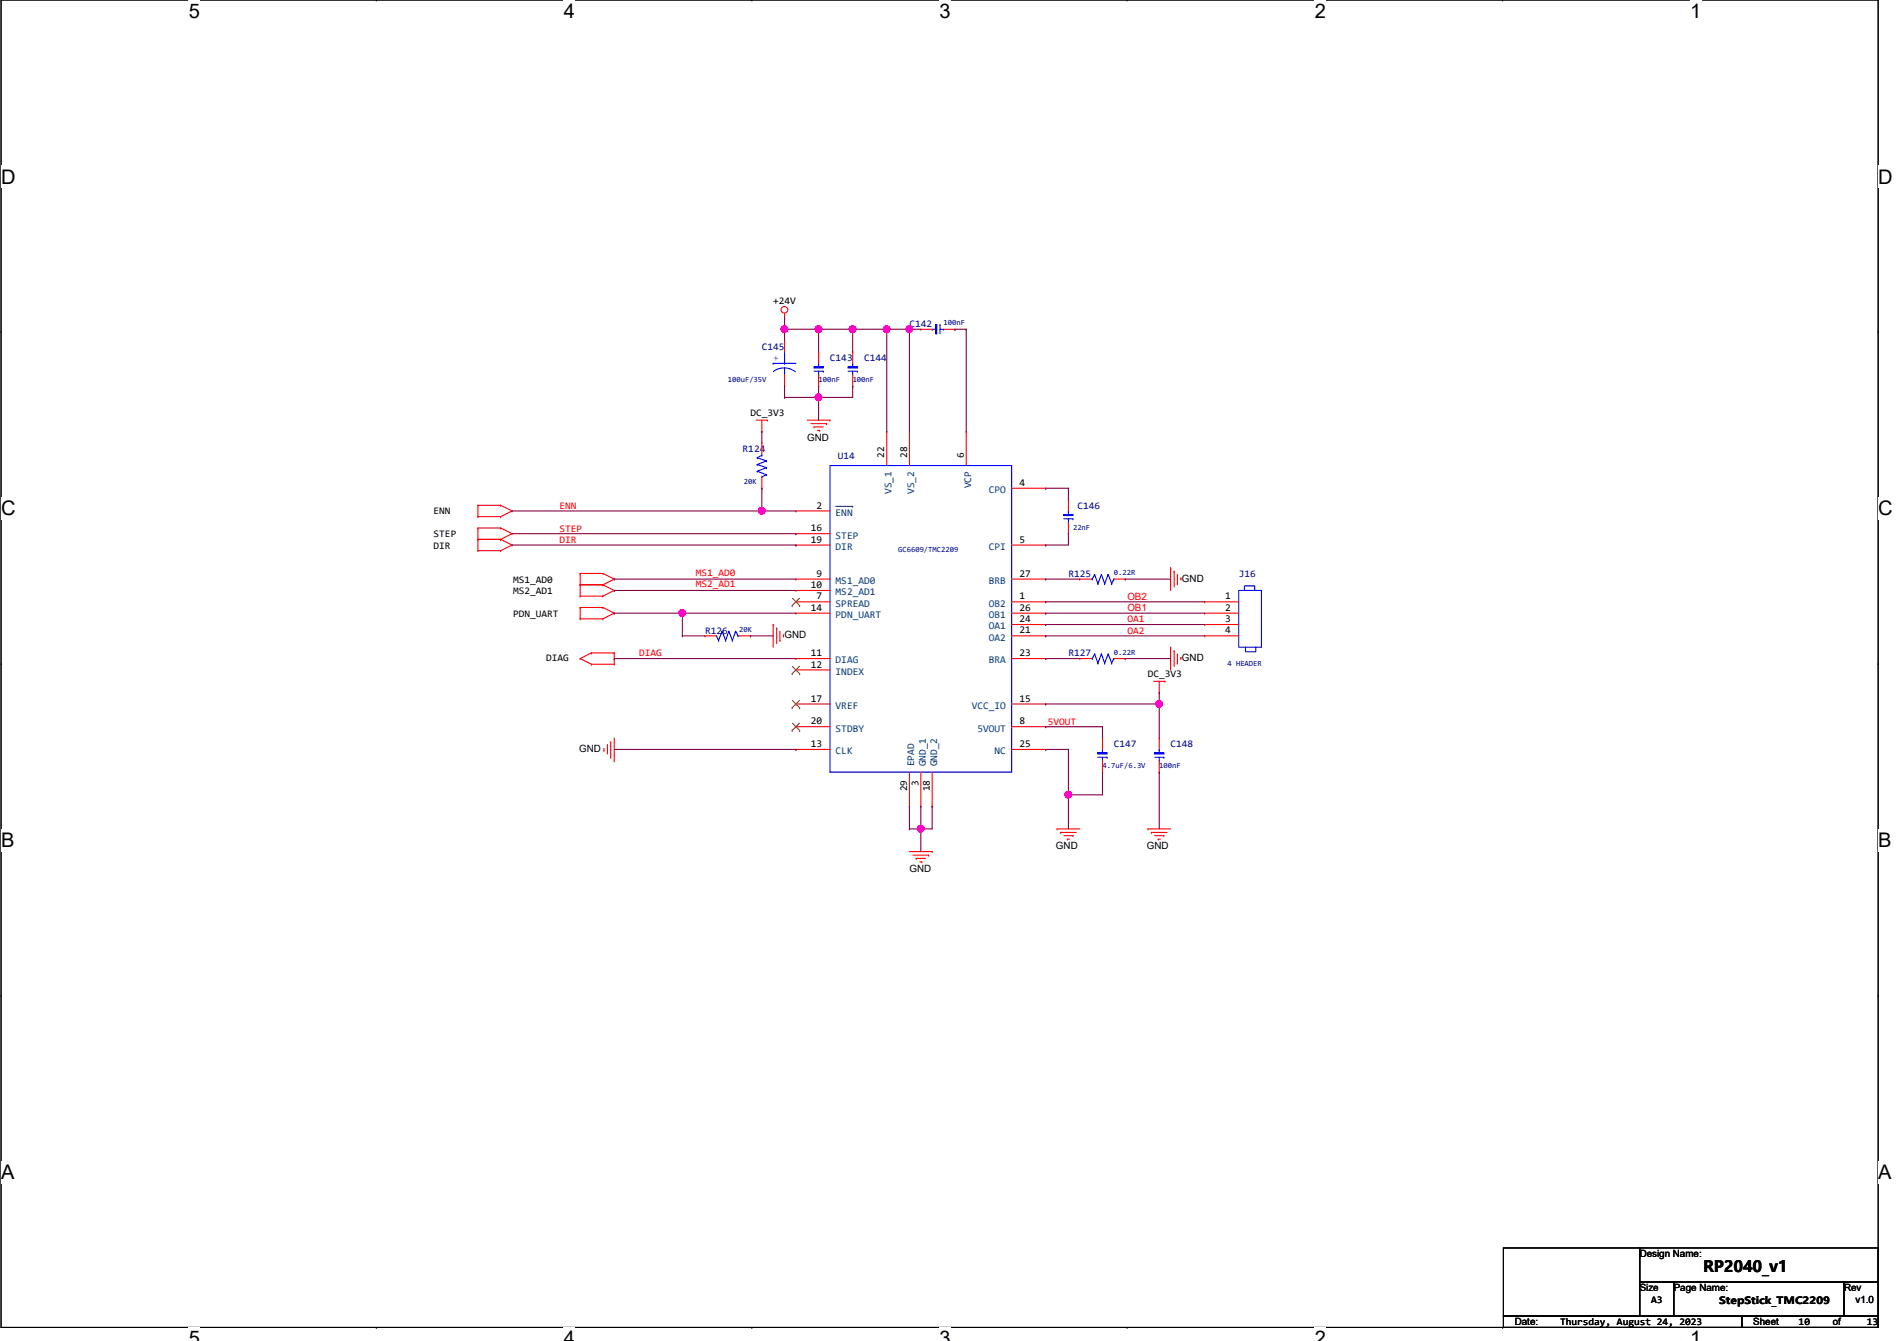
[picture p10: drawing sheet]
<svg xmlns="http://www.w3.org/2000/svg" width="297mm" height="210mm" viewBox="0 0 297 210" stroke-linecap="round" stroke-linejoin="round" font-family="sans-serif">
<path d="M.2 0h293.9v207.9h-293.9z" fill="none" stroke="#000" stroke-width=".17"/>
<g fill="#fff">
<path d="M29.5 0h1.8v3.5h-1.8z"/>
<path d="M29.5 207.9h1.8v2h-1.8z"/>
</g>
<path d="M58.9 0h.1M58.9 207.9h.1" fill="none" stroke="#000" stroke-width=".17"/>
<g fill="#fff">
<path d="M88.3 0h1.7v3.5h-1.7z"/>
<path d="M88.3 207.9h1.7v2h-1.7z"/>
</g>
<path d="M117.7 0h.1M117.7 207.9h.1" fill="none" stroke="#000" stroke-width=".17"/>
<g fill="#fff">
<path d="M147.1 0h1.7v3.5h-1.7z"/>
<path d="M147.1 207.9h1.7v2h-1.7z"/>
</g>
<path d="M176.5 0h.1M176.5 207.9h.1" fill="none" stroke="#000" stroke-width=".17"/>
<g fill="#fff">
<path d="M205.9 0h1.7v3.5h-1.7z"/>
<path d="M205.9 207.9h1.7v2h-1.7z"/>
</g>
<path d="M235.3 0h.1M235.3 207.9h.1" fill="none" stroke="#000" stroke-width=".17"/>
<g fill="#fff">
<path d="M264.7 0h1.7v3.5h-1.7z"/>
<path d="M264.7 207.9h1.7v2h-1.7z"/>
<path d="M.2 26h2.2v3.4h-2.2z"/>
<path d="M294.1 26h2.2v3.4h-2.2z"/>
<path d="M.2 77.9h2.2v3.5h-2.2z"/>
<path d="M294.1 77.9h2.2v3.5h-2.2z"/>
</g>
<path d="M.2 51.9h.1M294.1 51.9h.1" fill="none" stroke="#000" stroke-width=".17"/>
<g fill="#fff">
<path d="M.2 129.9h2v3.4h-2z"/>
<path d="M294.1 129.9h2.1v3.4h-2.1z"/>
</g>
<path d="M.2 103.9h.1M294.1 103.9h.1" fill="none" stroke="#000" stroke-width=".17"/>
<path d="M.2 103.9h.1M294.1 103.9h.1" fill="none" stroke="#000" stroke-width=".16"/>
<g fill="#fff">
<path d="M.2 181.8h2v3.5h-2z"/>
<path d="M294.1 181.8h2.1v3.5h-2.1z"/>
</g>
<path d="M.2 155.9h.1M294.1 155.9h.1M235.4 195.4h21.3v10.7h-21.3zM256.7 195.4h37.4v5.3h-37.4zM235.4 206.1h37.4v1.8h-37.4zM256.7 200.7h5.4v5.4h-5.4zM262.1 200.7h26.7v5.4h-26.7zM272.8 206.1h21.3v1.8h-21.3zM288.8 200.7h5.3v5.4h-5.3z" fill="none" stroke="#000" stroke-width=".17"/>
<g fill="none" stroke="#f00" stroke-width=".17">
<path d="M122.8 49.8h.1M122.8 49.1v.7M74.8 79.1h.1M74.8 79.1h3.6M74.8 79.1v1.8M78.4 79.1h.1M78.4 79.1l1.8 .9M118.4 65.8h1.8M119.3 67.6h.1M119.3 65.8v1.8M120.2 65.8h.1M126.4 65.8h3.6"/>
<path d="M127 66.3h2.4M127.5 66.8h.1M127.5 66.8h1.4M128 67.4h.4M128.4 67.4h.1M129.4 66.3h.1M130 65.8h.1M74.8 80.9h.1M74.8 84.5h.1M74.8 82.7h.1M74.8 86.2h.1M74.8 80.9h3.6"/>
<path d="M74.8 82.7v3.5M74.8 82.7h3.6M74.8 84.5h3.6M74.8 86.2h3.6M78.4 80.9h.1M78.4 82.7h.1M78.4 84.5h.1M78.4 86.2h.1M78.4 82.7l1.8 .9M78.4 84.5l1.8 .8M80.2 80h.1M80.2 83.6h.1"/>
<path d="M80.2 85.3h.1M80.2 80l-1.8 .9M80.2 83.6l-1.8 .9M80.2 85.3l-1.8 .9M90.8 96.9h.1M90.8 95.1h.1M90.8 91.6h.1M90.8 89.8h.1M90.8 93.3h.1M90.8 95.1h3.6M90.8 96.9h3.6M90.8 89.8v3.5"/>
<path d="M90.8 95.1v1.8M90.8 89.8h3.6M90.8 91.6h3.6M90.8 93.3h3.6M94.4 95.1h.1M94.4 96.9h.1M94.4 89.8h.1M94.4 91.6h.1M94.4 93.3h.1M94.4 95.1l1.8 .9M94.4 89.8l1.8 .9M94.4 91.6l1.8 .9"/>
<path d="M96.2 96h.1M96.2 90.7h.1M96.2 92.5h.1M96.2 96l-1.8 .9M96.2 90.7l-1.8 .9M96.2 92.5l-1.8 .8M121.1 97.8h.1M121.1 97.8v3.5M121.6 98.3h.1M121.6 98.3v2.5M122.1 98.8v1.5M122.7 99.4h.1"/>
<path d="M122.7 99.4v.3M183.3 88.9h.1M183.3 88.9v3.6M183.9 89.5h.1M183.9 89.5v2.4M184.4 91.4h.1M184.4 90v1.4M184.9 90.5h.1M184.9 90.5v.3M90.8 103.1h.1M90.8 103.1l1.8 .9M92.6 102.2h.1"/>
<path d="M92.6 104h.1M92.6 102.2h3.6M92.6 102.2l-1.8 .9M92.6 104h3.6M94.6 117.5h.1M94.6 117.2v.3M95.1 116.6h.1M95.1 116.6v1.5M95.6 118.6h.1M95.6 116.1v2.5M96.2 104h.1M96.2 102.2h.1"/>
<path d="M96.2 119.1h.1M96.2 102.2v1.8M96.2 115.6v3.5M122.1 100.3h.1M169.1 103.1h.1M169.1 103.1h1.8M174.4 103.1h1.8M176.2 103.1h.1M180.6 106.7h1.8M181.5 108.5h.1M181.5 106.7v1.8M182.4 106.7h.1"/>
<path d="M183.3 101.3h.1M183.3 101.3v3.6M183.9 101.9h.1M183.9 101.9v2.5M184.4 103.8h.1M184.4 102.4v1.4M184.9 103h.1M184.9 103v.3M142.4 133.3h3.6M143 133.9h2.4M143.5 134.4h.1M143.5 134.4h1.4"/>
<path d="M144 135h.4M144.4 135h.1M145.4 133.9h.1M146 133.3h.1M165.5 129.8h.1M165.5 129.8h3.6M166.1 130.3h.1M166.1 130.3h2.4M166.6 130.9h1.4M167.1 131.4h.1M167.1 131.4h.4M168 130.9h.1"/>
<path d="M179.7 129.8h.1M179.7 129.8h3.6M180.3 130.3h.1M180.3 130.3h2.4M180.8 130.9h1.4M181.4 131.4h.1M181.4 131.4h.3M182.2 130.9h.1"/>
<circle cx="122.8" cy="48.5" r=".52"/>
</g>
<g fill="none" stroke="#00f" stroke-width=".17">
<path d="M127.5 58.1h1.4M128.2 58.7h.1M128.2 56.9h.1M128.2 56.9v.5M128.2 58.1v.6M128.9 58.1h.1M170.9 103.1h.1M171 103.1h.1M171.4 102.4h.1M171.4 102.4l-.4 .7M171.4 102.4l.5 1.4M171.9 103.8h.1"/>
<path d="M172.5 102.4h.1M172.5 102.4l-.6 1.4M172.5 102.4l.5 1.4M173 103.8h.1M173.5 102.4h.1M173.5 102.4l-.5 1.4M173.5 102.4l.6 1.4M174.1 103.8h.1M174.4 103.1h.1M174.4 103.1l-.3 .7"/>
</g>
<path d="M127.5 57.4h1.4v.2h-1.4z" fill-rule="evenodd" fill="#00f"/>
<g fill="none" stroke="#00f" stroke-width=".17">
<path d="M121.1 56.9h.1M121.1 56.9h3.5M122.8 58.7h.1M122.8 56.9h.1M122.8 57.6l-1.1 .2-.6 .4M122.8 57.6l.8 .1 .9 .5M122.8 55.1v1.8M122.8 57.6v1.1M127.5 57.4h1.4v.2h-1.4zM166.6 81.2h1.4M167.3 81.8h.1M167.3 80h.1"/>
<path d="M167.3 80v.6M167.3 81.2v.6M168 81.2h.1"/>
</g>
<path d="M122.8 53.3h.1M122.8 53.3v1.8M122.8 58.7v1.8M128.2 55.1h.1M128.2 55.1v1.8M128.2 58.7v1.8M122.8 60.5h.1M128.2 60.5h.1" fill="none" stroke="#f00" stroke-width=".17"/>
<path d="M166.6 80.6h1.4v.1h-1.4z" fill-rule="evenodd" fill="#00f"/>
<path d="M132.8 58.1h1.4M133.5 58.7h.1M133.5 56.9h.1M133.5 56.9v.5M133.5 58.1v.6M134.2 58.1h.1M166.6 80.6h1.4v.1h-1.4z" fill="none" stroke="#00f" stroke-width=".17"/>
<path d="M167.3 78.2h.1M167.3 78.2v1.8M167.3 83.6h.1M167.3 81.8v1.8" fill="none" stroke="#f00" stroke-width=".17"/>
<path d="M132.8 57.4h1.4v.2h-1.4z" fill-rule="evenodd" fill="#00f"/>
<g fill="none" stroke="#00f" stroke-width=".17">
<path d="M132.8 57.4h1.4v.2h-1.4zM146 51.6h.1M146 51.6h.5M147.2 50.8h.1M147.2 51.6h.5M147.2 50.8v1.5M147.7 51.6h.1M112.2 99.6h.1M112.2 99.6l.3 .7M113.1 98.8h.1M113.1 98.8l.5 1.5M113.1 98.8l-.6 1.5"/>
<path d="M114.1 98.8h.1M114.1 98.8l.6 1.5M114.1 98.8l-.5 1.5M115.2 98.8h.1M115.2 98.8l.4 .8M115.2 98.8l-.5 1.5M115.6 99.6h.1M170.9 90.7h.1M171 90.7h.1M171.4 90h.1M171.4 90l-.4 .7M171.4 90l.5 1.4"/>
<path d="M171.9 91.4h.1M172.5 90h.1M172.5 90l-.6 1.4M172.5 90l.5 1.4M173 91.4h.1M173.5 90h.1M173.5 90l-.5 1.4M173.5 90l.6 1.4M174.1 91.4h.1M174.4 90.7h.1M174.4 90.7l-.3 .7M194 92.5h3.5v8.8h-3.5z"/>
<path d="M194.9 92.5v-.8h1.6v.8M112.5 100.3h.1M113.6 100.3h.1M114.7 100.3h.1M195 101.3v.8h1.6v-.8"/>
</g>
<g fill="none" stroke="#f00" stroke-width=".17">
<path d="M133.5 55.1h.1M133.5 55.1v1.8M133.5 58.7v1.8M133.5 60.5h.1M110.4 99.6h.1M110.4 99.6h1.8M115.7 99.6h1.8M117.5 99.6h.1M169.1 90.7h.1M169.1 90.7h1.8M174.4 90.7h1.8M176.2 90.7h.1"/>
<path d="M188.6 94.2h.1M188.6 96h.1M188.6 97.8h.1M188.6 99.6h.1M188.6 99.6h5.4M188.6 94.2h5.4M188.6 96h5.4M188.6 97.8h5.4"/>
</g>
<path d="M146.5 50.8h.2v1.5h-.2z" fill-rule="evenodd" fill="#00f"/>
<path d="M146.5 50.8h.2v1.5h-.2zM180.8 118.6h1.4M181.5 119.1h.1M181.5 117.3h.1M181.5 117.3v.6M181.5 118.6v.5M182.2 118.6h.1" fill="none" stroke="#00f" stroke-width=".17"/>
<path d="M144.2 51.6h.1M144.2 51.6h1.8M147.7 51.6h1.8M149.5 51.6h.1" fill="none" stroke="#f00" stroke-width=".17"/>
<path d="M180.8 117.9h1.4v.2h-1.4z" fill-rule="evenodd" fill="#00f"/>
<path d="M130 72.9h28.4v48h-28.4zM171.9 118.6h1.5M172.6 119.1h.1M172.6 117.3h.1M172.6 117.3v.6M172.6 118.6v.5M173.4 118.6h.1M180.8 117.9h1.4v.2h-1.4z" fill="none" stroke="#00f" stroke-width=".17"/>
<g fill="none" stroke="#f00" stroke-width=".17">
<path d="M138.8 67.6h.1M138.8 67.6v5.3M142.4 67.6h.1M142.4 67.6v5.3M151.3 67.6h.1M151.3 67.6v5.3M158.4 76.5h5.3M163.7 76.5h.1M124.6 80h.1M124.6 94.2h.1M124.6 90.7h.1M124.6 92.5h.1"/>
<path d="M124.6 96h.1M124.6 83.6h.1M124.6 85.3h.1M124.6 94.2h5.4M124.6 80h5.4M124.6 85.3h5.4M124.6 90.7h5.4M124.6 92.5h5.4M124.6 96h5.4M124.6 83.6h5.4M158.4 94.2h5.3M158.4 85.3h5.3"/>
<path d="M158.4 90.7h5.3M158.4 96h5.3M158.4 99.6h5.3M158.4 97.8h5.3M163.7 94.2h.1M163.7 85.3h.1M163.7 99.6h.1M163.7 97.8h.1M163.7 96h.1M163.7 90.7h.1M124.6 103.1h.1M124.6 104.9h.1"/>
<path d="M124.6 117.3h.1M124.6 110.2h.1M124.6 113.8h.1M124.6 113.8h5.4M124.6 103.1h5.4M124.6 104.9h5.4M124.6 117.3h5.4M124.6 110.2h5.4M158.4 113.8h5.3M158.4 103.1h5.3M158.4 117.3h5.3M158.4 110.2h5.3"/>
<path d="M163.7 113.8h.1M163.7 110.2h.1M163.7 103.1h.1M163.7 117.3h.1M181.5 115.6h.1M181.5 115.6v1.7M181.5 119.1v1.8M142.4 126.2h.1M142.4 120.9v5.3M144.2 126.2h.1M144.2 120.9v5.3M146 126.2h.1"/>
<path d="M146 120.9v5.3M181.5 120.9h.1"/>
</g>
<path d="M130.8 79.3h2.7M133.5 79.3h.1" fill="none" stroke="#004080" stroke-width=".16"/>
<g fill="none" stroke="#804000" stroke-width=".16">
<path d="M124 94.8h.1M124.1 93.7l1.1 1.1M125.2 93.7l-1.2 1.1M125.2 94.8h.1M124 105.5h.1M124 110.8h.1M124 114.4h.1M124.1 104.4l1.1 1.1M124.1 109.7l1.1 1.1M124.1 113.2l1.1 1.2M125.2 104.4l-1.2 1.1M125.2 109.7l-1.2 1.1"/>
<path d="M125.2 113.2l-1.2 1.2M125.2 105.5h.1M125.2 110.8h.1M125.2 114.4h.1"/>
</g>
<path d="M171.9 117.9h1.5v.2h-1.5z" fill-rule="evenodd" fill="#00f"/>
<g fill="none" stroke="#00f" stroke-width=".17">
<path d="M118.6 71.7h.1M118.6 72.7h.1M118.6 73.8h.1M118.6 71.7l1.4 .5M118.6 72.7l1.4 .5M118.6 73.8l1.4 .5M119.3 74.7h.1M119.3 71.3h.1M119.3 71.3l-.7 .4M119.3 71.1v.2M120 72.2h.1M120 73.2h.1"/>
<path d="M120 74.3h.1M120 72.2l-1.4 .5M120 73.2l-1.4 .6M120 74.3l-.7 .4M171.9 117.9h1.5v.2h-1.5z"/>
</g>
<path d="M119.3 76.5h.1M119.3 69.3h.1M119.3 69.3v1.8M119.3 74.7v1.8M172.6 115.6h.1M172.6 115.6v1.7M172.6 119.1v1.8M172.6 120.9h.1" fill="none" stroke="#f00" stroke-width=".17"/>
<g fill="none" stroke="#800040" stroke-width=".17">
<path d="M142.4 51.6h.1M142.4 51.6h1.8M142.4 51.6v16M149.5 51.6h.1M149.5 51.6h1.8M151.3 51.6h.1M151.3 51.6v16M163.7 76.5h.1M163.7 76.5h3.6M167.3 76.5h.1M167.3 76.5v1.7M80.2 83.6h44.4"/>
<path d="M80.2 85.3h44.4M80.2 80h39.1M96.2 90.7h.1M96.2 92.5h.1M96.2 90.7h28.4M96.2 92.5h28.4M119.3 80h.1M124.6 83.6h.1M124.6 85.3h.1M163.7 97.8h.1M163.7 99.6h.1M163.7 96h.1"/>
<path d="M163.7 94.2h.1M163.7 85.3h.1M163.7 97.8h24.9M163.7 99.6h24.9M163.7 96h24.9M163.7 94.2h24.9M167.3 83.6h.1M167.3 83.6v1.7h-3.6M176.2 90.7h.1M176.2 90.7h7.1M96.2 103.1h.1M96.2 103.1h28.4"/>
<path d="M176.2 103.1h.1M176.2 103.1h7.1"/>
</g>
<circle cx="142.4" cy="51.5" r=".54" fill="#f0f"/>
<circle cx="142.4" cy="51.5" r=".54" fill="none" stroke="#f0f" stroke-width=".17"/>
<path d="M138.8 51.6h.1M138.8 51.6v16" fill="none" stroke="#800040" stroke-width=".17"/>
<circle cx="138.8" cy="51.5" r=".54" fill="#f0f"/>
<circle cx="138.8" cy="51.5" r=".54" fill="none" stroke="#f0f" stroke-width=".17"/>
<path d="M122.8 51.6h.1M122.8 51.6h5.4M128.2 51.6h.1M128.2 51.6v3.5M138.8 51.6h.1M138.8 51.6h3.6" fill="none" stroke="#800040" stroke-width=".17"/>
<circle cx="128.2" cy="51.5" r=".54" fill="#f0f"/>
<circle cx="128.2" cy="51.5" r=".54" fill="none" stroke="#f0f" stroke-width=".17"/>
<path d="M128.2 51.6h.1M128.2 51.6h5.3M133.5 51.6h.1M133.5 51.6v3.5" fill="none" stroke="#800040" stroke-width=".17"/>
<circle cx="133.5" cy="51.5" r=".54" fill="#f0f"/>
<circle cx="133.5" cy="51.5" r=".54" fill="none" stroke="#f0f" stroke-width=".17"/>
<path d="M133.5 51.6h.1M133.5 51.6h5.3M122.8 62.2h.1M122.8 60.5h.1M122.8 60.5v1.7M128.2 60.5h.1M128.2 62.2h.1M128.2 60.5v1.7M133.5 60.5h.1M133.5 60.5v1.7h-10.7" fill="none" stroke="#800040" stroke-width=".17"/>
<circle cx="128.2" cy="62.2" r=".54" fill="#f0f"/>
<circle cx="128.2" cy="62.2" r=".54" fill="none" stroke="#f0f" stroke-width=".17"/>
<path d="M122.8 51.6h.1M122.8 51.6v1.7" fill="none" stroke="#800040" stroke-width=".17"/>
<circle cx="122.8" cy="51.5" r=".54" fill="#f0f"/>
<circle cx="122.8" cy="51.5" r=".54" fill="none" stroke="#f0f" stroke-width=".17"/>
<path d="M122.8 49.8h.1M122.8 49.8v1.8M128.2 62.2h.1M128.2 62.2v3.6M144.2 126.2h.1M144.2 126.2v3.6" fill="none" stroke="#800040" stroke-width=".17"/>
<circle cx="144.2" cy="129.8" r=".54" fill="#f0f"/>
<circle cx="144.2" cy="129.8" r=".54" fill="none" stroke="#f0f" stroke-width=".17"/>
<g fill="none" stroke="#800040" stroke-width=".17">
<path d="M96.2 117.3h28.4M124.6 117.3h.1M163.7 117.3h.1M163.7 113.8h.1M163.7 117.3h3.6M163.7 113.8h8.9M167.3 117.3h.1M167.3 117.3v12.5M172.6 113.8h.1M172.6 113.8v1.8M142.4 126.2h.1M142.4 129.8h.1"/>
<path d="M142.4 126.2v3.6M144.2 129.8h.1M144.2 129.8v3.5M146 126.2h.1M146 126.2v3.6h-3.6M167.3 124.5h.1M172.6 120.9h.1M172.6 120.9v3.6h-5.3"/>
</g>
<circle cx="167.3" cy="124.4" r=".54" fill="#f0f"/>
<circle cx="167.3" cy="124.4" r=".54" fill="none" stroke="#f0f" stroke-width=".17"/>
<path d="M163.7 110.2h.1M163.7 110.2h17.8" fill="none" stroke="#800040" stroke-width=".17"/>
<circle cx="181.5" cy="110.2" r=".54" fill="#f0f"/>
<circle cx="181.5" cy="110.2" r=".54" fill="none" stroke="#f0f" stroke-width=".17"/>
<path d="M119.3 76.5h.1M119.3 76.5v3.5M163.7 90.7h.1M163.7 90.7h5.4M163.7 103.1h.1M163.7 103.1h5.4M181.5 110.2h.1M181.5 108.5h.1M181.5 108.5v7.1M181.5 120.9h.1M181.5 120.9v8.9" fill="none" stroke="#800040" stroke-width=".17"/>
<circle cx="119.3" cy="80" r=".54" fill="#f0f"/>
<circle cx="119.3" cy="80" r=".54" fill="none" stroke="#f0f" stroke-width=".17"/>
<path d="M119.3 67.6h.1M119.3 67.6v1.7M106.8 96h.1M106.8 96h17.8M119.3 80h.1M119.3 80h5.3" fill="none" stroke="#800040" stroke-width=".17"/>
<circle cx="106.8" cy="96" r=".54" fill="#f0f"/>
<circle cx="106.8" cy="96" r=".54" fill="none" stroke="#f0f" stroke-width=".17"/>
<path d="M96.2 96h.1M96.2 96h10.6M106.8 96h.1M106.8 99.6h.1M106.8 96v3.6M106.8 99.6h3.6M117.5 99.6h.1M117.5 99.6h3.6" fill="none" stroke="#800040" stroke-width=".17"/>
<circle cx="142.4" cy="51.5" r=".54" fill="#f0f"/>
<circle cx="142.4" cy="51.5" r=".54" fill="none" stroke="#f0f" stroke-width=".17"/>
<circle cx="138.8" cy="51.5" r=".54" fill="#f0f"/>
<circle cx="138.8" cy="51.5" r=".54" fill="none" stroke="#f0f" stroke-width=".17"/>
<circle cx="128.2" cy="51.5" r=".54" fill="#f0f"/>
<circle cx="128.2" cy="51.5" r=".54" fill="none" stroke="#f0f" stroke-width=".17"/>
<circle cx="133.5" cy="51.5" r=".54" fill="#f0f"/>
<circle cx="133.5" cy="51.5" r=".54" fill="none" stroke="#f0f" stroke-width=".17"/>
<circle cx="128.2" cy="62.2" r=".54" fill="#f0f"/>
<circle cx="128.2" cy="62.2" r=".54" fill="none" stroke="#f0f" stroke-width=".17"/>
<circle cx="122.8" cy="51.5" r=".54" fill="#f0f"/>
<circle cx="122.8" cy="51.5" r=".54" fill="none" stroke="#f0f" stroke-width=".17"/>
<circle cx="144.2" cy="129.8" r=".54" fill="#f0f"/>
<circle cx="144.2" cy="129.8" r=".54" fill="none" stroke="#f0f" stroke-width=".17"/>
<circle cx="167.3" cy="124.4" r=".54" fill="#f0f"/>
<circle cx="167.3" cy="124.4" r=".54" fill="none" stroke="#f0f" stroke-width=".17"/>
<circle cx="181.5" cy="110.2" r=".54" fill="#f0f"/>
<circle cx="181.5" cy="110.2" r=".54" fill="none" stroke="#f0f" stroke-width=".17"/>
<circle cx="119.3" cy="80" r=".54" fill="#f0f"/>
<circle cx="119.3" cy="80" r=".54" fill="none" stroke="#f0f" stroke-width=".17"/>
<circle cx="106.8" cy="96" r=".54" fill="#f0f"/>
<circle cx="106.8" cy="96" r=".54" fill="none" stroke="#f0f" stroke-width=".17"/>
<g font-size="3.1">
<text x="29.5" y="2.8">5</text>
<text x="88.3" y="2.8">4</text>
<text x="147.1" y="2.8">3</text>
<text x="205.9" y="2.8">2</text>
<text x="264.7" y="2.8">1</text>
<text x=".2" y="28.7">D</text>
<text x="294.1" y="28.7">D</text>
<text x=".2" y="80.7">C</text>
<text x="294.1" y="80.7">C</text>
<text x=".2" y="132.7">B</text>
<text x="294.1" y="132.7">B</text>
<text x=".2" y="184.6">A</text>
<text x="294.1" y="184.6">A</text>
<text x="29.5" y="210.7">5</text>
<text x="88.3" y="210.7">4</text>
<text x="147.1" y="210.7">3</text>
<text x="205.9" y="210.7">2</text>
<text x="264.7" y="210.7">1</text>
</g>
<text font-size="2.5" x="266.7" y="199.2">RP2040_v1</text>
<g font-size="1.6">
<text x="121.1" y="47.7">+24V</text>
<text x="117.5" y="65.1">DC_3V3</text>
<text x="126.4" y="69">GND</text>
<text x="138.5" y="71.7" transform="rotate(-90 138.5 71.7)">22</text>
<text x="142" y="71.7" transform="rotate(-90 142 71.7)">28</text>
<text x="150.9" y="71.7" transform="rotate(-90 150.9 71.7)">6</text>
<text x="159.6" y="76.1">4</text>
<text x="67.9" y="80.6">ENN</text>
<text x="127" y="83.2">16</text>
<text x="127.8" y="79.6">2</text>
<text x="67.9" y="84.1">STEP</text>
<text x="67.9" y="85.9">DIR</text>
<text x="127" y="85">19</text>
<text x="159.6" y="85">5</text>
<text x="80.3" y="91.2">MS1_AD0</text>
<text x="80.3" y="93">MS2_AD1</text>
<text x="127" y="92.1">10</text>
<text x="127" y="95.6">14</text>
<text x="127.8" y="93.9">7</text>
<text x="127.8" y="90.3">9</text>
<text x="159.6" y="93.9">1</text>
<text x="159.6" y="95.6">26</text>
<text x="159.6" y="90.3">27</text>
<text x="185.1" y="91.1">GND</text>
<text x="191.9" y="93.9">1</text>
<text x="191.9" y="95.6">2</text>
<text x="80.3" y="96.6">PDN_UART</text>
<text x="122.8" y="99.9">GND</text>
<text x="159.6" y="99.2">21</text>
<text x="159.6" y="97.4">24</text>
<text x="191.9" y="97.4">3</text>
<text x="191.9" y="99.2">4</text>
<text x="85.5" y="103.5">DIAG</text>
<text x="127" y="102.7">11</text>
<text x="127" y="104.5">12</text>
<text x="159.6" y="102.7">23</text>
<text x="179.7" y="106">DC_3V3</text>
<text x="185.1" y="103.5">GND</text>
<text x="127" y="109.9">17</text>
<text x="127" y="113.4">20</text>
<text x="159.6" y="113.4">8</text>
<text x="159.6" y="109.9">15</text>
<text x="90.7" y="117.7">GND</text>
<text x="127" y="117">13</text>
<text x="159.6" y="117">25</text>
<text x="142" y="123.9" transform="rotate(-90 142 123.9)">29</text>
<text x="143.8" y="123" transform="rotate(-90 143.8 123)">3</text>
<text x="145.6" y="123.9" transform="rotate(-90 145.6 123.9)">18</text>
<text x="142.4" y="136.6">GND</text>
<text x="165.4" y="133">GND</text>
<text x="179.6" y="133">GND</text>
<text x="256.7" y="196.8">Design Name:</text>
<text x="256.7" y="202.2">Size</text>
<text x="258.5" y="204">A3</text>
<text x="262.1" y="202.2">Page Name:</text>
<text x="288.8" y="202.2">Rev</text>
<text x="290.5" y="204">v1.0</text>
<text x="237.2" y="207.5">Date:</text>
<text x="244.3" y="207.5">Thursday, August 24, 2023</text>
<text x="269.2" y="204.2">StepStick_TMC2209</text>
<text x="274.5" y="207.5">Sheet</text>
<text x="281.6" y="207.5">10</text>
<text x="287" y="207.5">of</text>
<text x="292.3" y="207.5">13</text>
</g>
<g font-size="1.6" fill="#000080">
<text x="142.4" y="51.2">C142</text>
<text x="119.3" y="54.8">C145</text>
<text x="130" y="56.6">C143</text>
<text x="135.3" y="56.6">C144</text>
<text x="116.3" y="70.8">R124</text>
<text x="131.2" y="71.8">U14</text>
<text x="168.7" y="79.7">C146</text>
<text x="167.3" y="90.3">R125</text>
<text x="194" y="90.3">J16</text>
<text x="110.4" y="99.2">R126</text>
<text x="167.3" y="102.8">R127</text>
<text x="174.4" y="117">C147</text>
<text x="183.3" y="117">C148</text>
</g>
<text font-size="1.6" fill="#00f" x="121.1" y="56.5">+</text>
<g font-size="1.6" fill="#004080">
<text x="139.6" y="77.3" transform="rotate(-90 139.6 77.3)">VS_1</text>
<text x="143.2" y="77.3" transform="rotate(-90 143.2 77.3)">VS_2</text>
<text x="152.1" y="76.5" transform="rotate(-90 152.1 76.5)">VCP</text>
<text x="154.9" y="77.2">CPO</text>
<text x="130.8" y="80.8">ENN</text>
<text x="130.8" y="84.3">STEP</text>
<text x="130.8" y="86.1">DIR</text>
<text x="154.9" y="86.1">CPI</text>
<text x="130.8" y="95">SPREAD</text>
<text x="130.8" y="91.4">MS1_AD0</text>
<text x="130.8" y="93.2">MS2_AD1</text>
<text x="154.9" y="95">OB2</text>
<text x="154.9" y="91.4">BRB</text>
<text x="130.8" y="96.8">PDN_UART</text>
<text x="154.9" y="100.3">OA2</text>
<text x="154.9" y="98.6">OA1</text>
<text x="154.9" y="96.8">OB1</text>
<text x="130.8" y="103.9">DIAG</text>
<text x="130.8" y="105.7">INDEX</text>
<text x="154.9" y="103.9">BRA</text>
<text x="130.8" y="111">VREF</text>
<text x="152.2" y="111">VCC_IO</text>
<text x="130.8" y="118.1">CLK</text>
<text x="130.8" y="114.6">STDBY</text>
<text x="153.1" y="114.6">5VOUT</text>
<text x="155.7" y="118.1">NC</text>
<text x="143.2" y="120" transform="rotate(-90 143.2 120)">EPAD</text>
<text x="144.9" y="120" transform="rotate(-90 144.9 120)">GND_1</text>
<text x="146.7" y="120" transform="rotate(-90 146.7 120)">GND_2</text>
</g>
<g font-size="1.6" fill="#f00">
<text x="87.6" y="83.2">STEP</text>
<text x="87.6" y="79.7">ENN</text>
<text x="87.6" y="85">DIR</text>
<text x="109" y="90.1">MS1_AD0</text>
<text x="109" y="91.9">MS2_AD1</text>
<text x="176.5" y="95.7">OB1</text>
<text x="176.5" y="93.9">OB2</text>
<text x="176.5" y="97.5">OA1</text>
<text x="176.5" y="99.2">OA2</text>
<text x="100.1" y="102.8">DIAG</text>
<text x="164.1" y="113.5">5VOUT</text>
</g>
<g font-size="1.2" fill="#000080">
<text x="147.7" y="50.9">100nF</text>
<text x="114" y="59.8">100uF/35V</text>
<text x="128.2" y="59.8">100nF</text>
<text x="133.5" y="59.8">100nF</text>
<text x="116.5" y="75.8">20K</text>
<text x="168" y="82.9">22nF</text>
<text x="140.6" y="86.5">GC6609/TMC2209</text>
<text x="174.4" y="90">0.22R</text>
<text x="115.7" y="98.9">20K</text>
<text x="174.4" y="102.5">0.22R</text>
<text x="192.2" y="104.3">4 HEADER</text>
<text x="172.6" y="120.3">4.7uF/6.3V</text>
<text x="181.5" y="120.3">100nF</text>
</g>
</svg>
